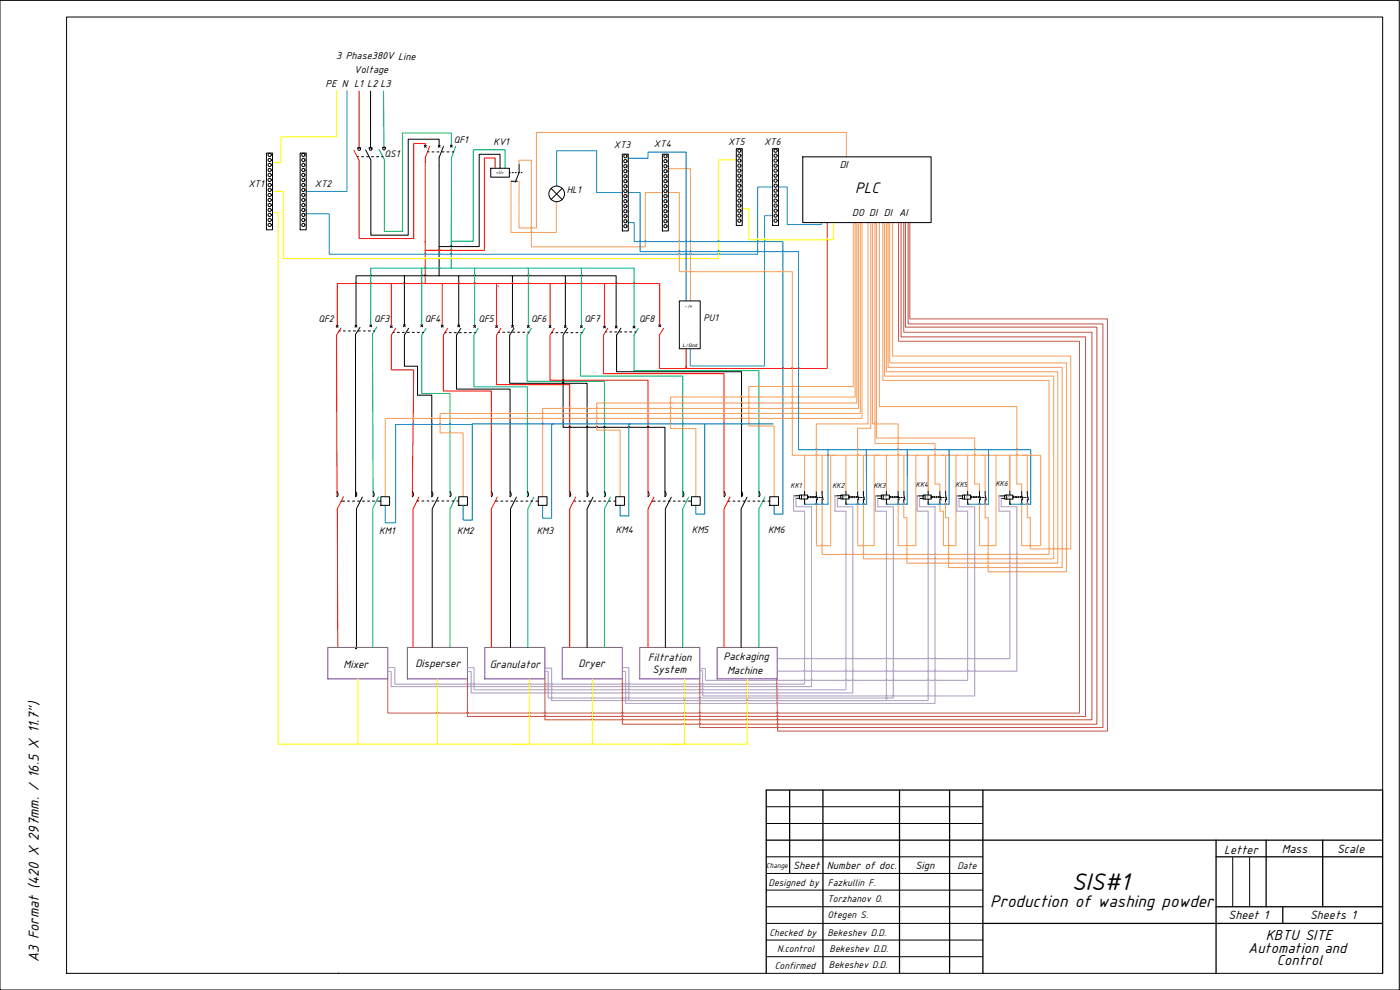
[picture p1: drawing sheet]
<svg xmlns="http://www.w3.org/2000/svg" width="420mm" height="297mm" viewBox="0 0 420 297" stroke-linecap="round" stroke-linejoin="round" font-family="sans-serif">
<!-- layer: 0 -->
<g fill="none" stroke="#000" stroke-width=".3">
<path d="M0 .1h419.9v296.9h-419.9zM20 5.1h395v286.9h-395zM107.3 44.4h1M110.7 44.4h1M114.7 44.2h1M147.3 50.5h5.6v2.7h-5.6zM152.9 51.8h.3M153.4 54.4h1.9M153.7 51.8h.4M154.6 51.8h.3M155.5 51.8h.4M155.8 49.3v2.5l-1.2 2.9"/>
<path d="M156.4 51.8h.3M165.4 56.5l3.3 3.3M168.7 56.5l-3.3 3.3M240.9 47.1h38.5v19.7h-38.5zM121.4 100.6v9.3h3.9v8.7M238.2 148.7h1.7M238.9 149.5h1M239.9 148.5h2.5v1.2h-2.5zM240.5 148.5v1.2M241.5 151.3h.1M241.5 147.4v1.1M241.5 149.7v1.6"/>
<path d="M242.3 149h.5M242.3 149.3h.5M243.1 149h.4M243.1 149.3h.4M243.8 149h.4M243.8 149.3h.4M244.5 149h.6M244.5 149.3h.4M245 147.4l.3 2.5M245 149.8v1M245.2 149.3h.4M245.8 149.3h.5"/>
<path d="M246.5 149.3h.4M246.7 147.4l.3 2.5M246.7 149.8v1M250.6 148.7h1.7M251.3 149.5h1M252.3 148.5h2.5v1.2h-2.5zM252.9 148.5v1.2M253.9 151.3h.1M253.9 147.4v1.1M253.9 149.7v1.6M254.7 149h.5M254.7 149.3h.5"/>
<path d="M255.5 149h.4M255.5 149.3h.4M256.2 149h.4M256.2 149.3h.4M256.9 149h.6M256.9 149.3h.4M257.4 147.4l.3 2.5M257.4 149.8v1M257.6 149.3h.4M258.2 149.3h.5M259 149.3h.3M259.1 147.4l.3 2.5"/>
<path d="M259.1 149.8v1M262.7 148.8h1.8M263.4 149.5h1.1M264.5 148.5h2.5v1.3h-2.5zM265 148.5v1.3M266 151.3h.1M266 147.4v1.1M266 149.8v1.5M266.8 149h.6M266.8 149.3h.6M267.6 149h.4M267.7 149.3h.4"/>
<path d="M268.3 149.3h.4M268.4 149h.3M269 149h.6M269 149.3h.4M269.5 147.4l.3 2.6M269.5 149.8v1M269.7 149.3h.4M270.4 149.3h.4M271.1 149.3h.3M271.2 149.8v1M271.3 147.4l.3 2.6M275.3 148.8h1.7"/>
<path d="M276 149.5h1M277 148.5h2.5v1.3h-2.5zM277.6 148.5v1.3M278.6 151.3h.1M278.6 147.4v1.1M278.6 149.8v1.5M279.4 149h.5M279.4 149.3h.5M280.2 149h.3M280.2 149.3h.4M280.9 149h.4M280.9 149.3h.4"/>
<path d="M281.6 149h.6M281.6 149.3h.3M282.1 147.4l.3 2.6M282.1 149.8v1M282.2 149.3h.5M282.9 149.3h.4M283.6 149.3h.3M283.8 149.8v1M283.8 147.4l.3 2.6M287.1 148.8h1.8M287.8 149.5h1.1M288.9 148.5h2.4v1.3h-2.4z"/>
<path d="M289.5 148.5v1.3M290.4 151.3h.1M290.4 147.4v1.1M290.4 149.8v1.5M291.3 149h.5M291.3 149.3h.5M292.1 149h.3M292.1 149.3h.4M292.7 149.3h.4M292.8 149h.4M293.5 149h.5M293.5 149.3h.3"/>
<path d="M294 147.4l.3 2.6M294 149.8v1M294.1 149.3h.4M294.8 149.3h.4M295.5 149.3h.3M295.7 147.4l.3 2.6M295.7 149.8v1M299.8 148.8h1.7M300.5 149.5h1M301.5 148.5h2.5v1.3h-2.5zM302.1 148.5v1.3M303.1 151.3h.1"/>
<path d="M303.1 147.4v1.1M303.1 149.8v1.5M303.9 149h.5M303.9 149.3h.5M304.7 149h.4M304.8 149.3h.3M305.4 149.3h.4M305.4 149h.4M306.1 149h.6M306.1 149.3h.4M306.6 147.4l.3 2.6M306.6 149.8v1"/>
<path d="M306.8 149.3h.4M307.5 149.3h.3M308.2 149.3h.3M308.3 147.4l.4 2.6M308.3 149.8v1M415 237.1v54.9M230 257.1h65M230 247.1h65M230 242h65M230 262.1h65M101.6 292h.1"/>
<circle cx="80.9" cy="46.5" r=".49"/>
<circle cx="80.9" cy="55.5" r=".49"/>
<circle cx="80.9" cy="51" r=".49"/>
<circle cx="80.9" cy="57" r=".49"/>
<circle cx="80.9" cy="58.5" r=".49"/>
<circle cx="80.9" cy="60" r=".49"/>
<circle cx="80.9" cy="49.5" r=".49"/>
<circle cx="80.9" cy="52.5" r=".49"/>
<circle cx="80.9" cy="54" r=".49"/>
<circle cx="80.9" cy="48" r=".49"/>
<circle cx="91" cy="54" r=".49"/>
<circle cx="91" cy="49.5" r=".49"/>
<circle cx="91" cy="57" r=".49"/>
<circle cx="91" cy="58.5" r=".49"/>
<circle cx="91" cy="52.5" r=".49"/>
<circle cx="91" cy="46.5" r=".49"/>
<circle cx="91" cy="48" r=".49"/>
<circle cx="91" cy="55.5" r=".49"/>
<circle cx="91" cy="60" r=".49"/>
<circle cx="91" cy="51" r=".49"/>
<circle cx="107.8" cy="44.7" r=".4"/>
<circle cx="111.2" cy="44.7" r=".4"/>
<circle cx="115.3" cy="44.6" r=".4"/>
<circle cx="167.1" cy="58.2" r="2.35"/>
<circle cx="187.7" cy="55.9" r=".49"/>
<circle cx="187.7" cy="46.9" r=".49"/>
<circle cx="187.7" cy="48.4" r=".49"/>
<circle cx="187.7" cy="54.4" r=".49"/>
<circle cx="187.7" cy="58.9" r=".49"/>
<circle cx="187.7" cy="51.4" r=".49"/>
<circle cx="187.7" cy="57.4" r=".49"/>
<circle cx="187.7" cy="52.9" r=".49"/>
<circle cx="187.7" cy="49.9" r=".49"/>
<circle cx="199.7" cy="46.9" r=".49"/>
<circle cx="199.7" cy="48.4" r=".49"/>
<circle cx="199.7" cy="55.9" r=".49"/>
<circle cx="199.7" cy="52.9" r=".49"/>
<circle cx="199.7" cy="57.4" r=".49"/>
<circle cx="199.7" cy="54.4" r=".49"/>
<circle cx="199.7" cy="51.4" r=".49"/>
<circle cx="199.7" cy="58.9" r=".49"/>
<circle cx="199.7" cy="49.9" r=".49"/>
<circle cx="221.9" cy="48.2" r=".49"/>
<circle cx="221.9" cy="51.2" r=".49"/>
<circle cx="221.9" cy="46.7" r=".49"/>
<circle cx="221.9" cy="57.2" r=".49"/>
<circle cx="221.9" cy="52.7" r=".49"/>
<circle cx="221.9" cy="54.2" r=".49"/>
<circle cx="221.9" cy="55.7" r=".49"/>
<circle cx="221.9" cy="45.2" r=".49"/>
<circle cx="221.9" cy="58.7" r=".49"/>
<circle cx="221.9" cy="49.7" r=".49"/>
<circle cx="232.8" cy="48.2" r=".49"/>
<circle cx="232.8" cy="51.2" r=".49"/>
<circle cx="232.8" cy="54.2" r=".49"/>
<circle cx="232.8" cy="55.7" r=".49"/>
<circle cx="232.8" cy="46.7" r=".49"/>
<circle cx="232.8" cy="58.7" r=".49"/>
<circle cx="232.8" cy="52.7" r=".49"/>
<circle cx="232.8" cy="57.2" r=".49"/>
<circle cx="232.8" cy="45.2" r=".49"/>
<circle cx="232.8" cy="49.7" r=".49"/>
<circle cx="80.9" cy="67.5" r=".49"/>
<circle cx="80.9" cy="64.5" r=".49"/>
<circle cx="80.9" cy="66" r=".49"/>
<circle cx="80.9" cy="63" r=".49"/>
<circle cx="80.9" cy="61.5" r=".49"/>
<circle cx="91" cy="63" r=".49"/>
<circle cx="91" cy="64.5" r=".49"/>
<circle cx="91" cy="66" r=".49"/>
<circle cx="91" cy="67.5" r=".49"/>
<circle cx="91" cy="61.5" r=".49"/>
<circle cx="187.7" cy="64.9" r=".49"/>
<circle cx="187.7" cy="67.9" r=".49"/>
<circle cx="187.7" cy="61.9" r=".49"/>
<circle cx="187.7" cy="66.4" r=".49"/>
<circle cx="187.7" cy="60.4" r=".49"/>
<circle cx="187.7" cy="63.4" r=".49"/>
<circle cx="199.7" cy="63.4" r=".49"/>
<circle cx="199.7" cy="67.9" r=".49"/>
<circle cx="199.7" cy="64.9" r=".49"/>
<circle cx="199.7" cy="61.9" r=".49"/>
<circle cx="199.7" cy="66.4" r=".49"/>
<circle cx="199.7" cy="60.4" r=".49"/>
<circle cx="221.9" cy="61.7" r=".49"/>
<circle cx="221.9" cy="64.7" r=".49"/>
<circle cx="221.9" cy="66.2" r=".49"/>
<circle cx="221.9" cy="63.2" r=".49"/>
<circle cx="221.9" cy="60.2" r=".49"/>
<circle cx="232.8" cy="64.7" r=".49"/>
<circle cx="232.8" cy="66.2" r=".49"/>
<circle cx="232.8" cy="60.2" r=".49"/>
<circle cx="232.8" cy="63.2" r=".49"/>
<circle cx="232.8" cy="61.7" r=".49"/>
</g>
<g fill="none" stroke="#000" stroke-width=".38">
<path d="M237 237.1v25M247 237.1v54.9M270 237.1v54.9M285 237.1v54.9M295 237.1v54.9M415 237.1h-185v54.9M230 252.1h185M365 252.1v39.9M365 257.1h50M380 252.1v20M397 252.1v20M295 277.1h120"/>
<path d="M365 272.1h50M385 272.1v5"/>
</g>
<path d="M370 257.3v14.8M375 257.3v14.8M230 277.1h65M230 272.1h65M230 267.1h65M230 287h65M230 282.1h65" fill="none" stroke="#000" stroke-width=".3"/>
<!-- layer: PDF_Solid Fills -->
<g fill="#fff" stroke="#fff" stroke-width=".3">
<path d="M98.4 194.3l18 9.4h-18zM98.4 194.3l18 9.4v-9.4z"/>
<path d="M122.3 194.3l18 9.4h-18zM122.3 194.3l18 9.4v-9.4z"/>
<path d="M145.5 194.3l18 9.4h-18zM145.5 194.3l18 9.4v-9.4z"/>
<path d="M168.7 194.3l18.1 9.4h-18.1zM168.7 194.3l18.1 9.4v-9.4z"/>
<path d="M192 194.3l18 9.4h-18zM192 194.3l18 9.4v-9.4z"/>
<path d="M215.2 194.3l18.1 9.4h-18.1zM215.2 194.3l18.1 9.4v-9.4z"/>
<path d="M114.3 149l2.6 2.6h-2.6zM114.3 149l2.6 2.6v-2.6z"/>
<path d="M137.7 149l2.6 2.6h-2.6zM137.7 149l2.6 2.6v-2.6z"/>
<path d="M161.5 149l2.7 2.6h-2.7zM161.5 149l2.7 2.6v-2.6z"/>
<path d="M184.8 149l2.6 2.6h-2.6zM184.8 149l2.6 2.6v-2.6z"/>
<path d="M207.5 149l2.6 2.6h-2.6zM207.5 149l2.6 2.6v-2.6z"/>
<path d="M231 149l2.6 2.6h-2.6zM231 149l2.6 2.6v-2.6z"/>
</g>
<!-- layer: PDF_Geometry -->
<g fill="none" stroke="#f00" stroke-width=".3">
<path d="M107.7 27.4l.1 17M127.6 43.8v-.8h-3.4v28.6h-16.4v-23.5l-1.6-3M128.9 43.9l-1.3 3.4v37.8h-.8l-.2-.3-.2 .3h-4.8M148.6 50.5v-3.1h-3.2v27.7h-9.7a.23 .23 0 0 0-.3-.2 .23 .23 0 0 0-.2 .2h-3.2M127.6 75.1h4M131.6 75.1l.2-.3 .2 .3M248.2 66.8v43.8h-8.3M102.3 98.5l-1.3 2.1 .1 48.4M107.1 85.1h3.9M107.1 85.1l-.2-.3-.3 .3h-5.4v12.8M111 85.1l.3-.3 .2 .3h9.6M117.3 85.1l.1 12.9"/>
<path d="M118.7 98.5l-1.3 2.1v10.4h6.8l-.5 38M121.2 85.1l.2-.3 .2 .3M127.6 85.1h5.2l-.1 12.8M134.4 98.5l-1.3 2.1v16.7h14.3v31.7M142.7 85.1h6.3M142.7 85.1l-.2-.3-.3 .3h-4.3l-.2-.3-.2 .3h-4.7M150.3 98.5l-1.3 2.1v14.8h19.8l.2-.2 .2 .2M158.3 85.1h-4.2l-.3-.3-.2 .3h-4.6v12.9M158.8 85.1l-.2-.3-.2 .3M165.1 85.1v12.9M166.4 98.5l-1.3 2.1v13.5h3.7l.2-.3 .2 .3M169.9 85.1l-.2-.3-.2 .3h-10.7"/>
<path d="M181.4 85.1v13M182.4 98.5l-1.3 2.1v11.5h36.2v36.9M190.5 85.1h7.5v12.6M190.5 85.1l-.2-.3-.2 .3h-4.9l-.3-.3-.2 .3h-10l-.2-.3-.2 .3h-4.4M199.2 98.5l-1.3 2.1M169.2 115.4h1.8v33.6M169.2 114.1h25.3v34.9M197.9 100.6v10h8v-.7M205.9 104.6v6h28.8M234.7 110.5l.3-.2 .2 .2M235.2 110.6h2.4M237.6 110.5l.2-.2 .2 .2"/>
<path d="M238 110.6h1.4M239.4 110.5l.3-.2 .2 .2M103.1 149l-1.9 3.7 .2 41.5M125.7 149.2l-1.7 3.5v41.6M149.2 149.2l-1.8 3.5v41.6M172.8 149.2l-1.8 3.5v41.6M196.3 149.2l-1.8 3.5v41.6M219.1 149.2l-1.8 3.5v41.6"/>
</g>
<g fill="none" stroke="#000" stroke-width=".3">
<path d="M111.2 27.3v17.1M80 45.9h1.8v23h-1.8zM90.1 45.9h1.8v23h-1.8zM107.2 47h.4M108.5 47h.6M110 47h.6M111.5 47h.6M113 47h.6M114.5 47h.4M127.3 43.6l.6 .6M127.9 43.6l-.6 .6M128.3 45.6h.5"/>
<path d="M129.7 45.6h.6M131.1 45.6h.6M131.5 43.6l.6 .6M131.8 43.8v-2h-9.3v28.8h-11.2v-22.6l-1.6-3M132.1 43.6l-.6 .6M132.7 45.6h.6M133.1 43.9l-1.3 3.4v35.4h-4M134.2 45.6h.5M135.2 43.5l.5 .6M135.7 45.6h.4M135.7 43.5l-.5 .6M150.1 50.5v-4.2h-6.3v27.7h-8.2l-.2-.3-.2 .3h-3.4"/>
<path d="M186.8 46.3h1.8v23h-1.8zM198.8 46.3h1.8v23h-1.8zM221 44.6h1.8v23h-1.8zM231.9 44.6h1.7v23h-1.7zM100.9 97.6l.6 .6M101.5 97.6l-.6 .6M101.8 99.3h.4M103 99.3h.6M104.6 99.3h.6M106 99.3h.6M106.6 97.6l.5 .6M107.1 97.6l-.5 .6"/>
<path d="M107.5 99.3h.7M108 98.2l-1.3 2.1v48.7a1.06 1.06 0 0 0 0-1.5M109.1 99.3h.5M110.5 99.3h.7M111 82.7h-4.2v15.2M111 97.5l.5 .5M111 82.7l.3-.2 .2 .2h14.9l.2-.2 .2 .2h.6l.2-.2 .2 .2M111.5 97.5l-.5 .5M112.1 99.3h.3M117.1 97.7l.6 .6M117.7 97.7l-.6 .6M118 99.7h.3"/>
<path d="M119.3 99.7h.5M120.7 99.7h.6M121.1 97.4l.5 .6M121.2 82.7l.2 15M121.6 97.4l-.5 .6M122.3 99.7h.6M122.6 98.5l-1.2 2.1M123.7 99.7h.6M125.2 99.7h.7M126.3 97.4l.6 .6M126.7 99.7h.4M126.9 97.4l-.6 .6"/>
<path d="M131.8 82.7h5.9v15.1M132.4 97.6l.6 .6M133 97.6l-.6 .6M133.6 99.8h.3M134.8 99.8h.6M136.4 99.8h.5M137.4 97.5l.6 .6M137.8 99.8h.6M138 97.5l-.6 .6M138.3 98.5l-1.3 2.1v16.1h16.1v32.3a1.06 1.06 0 0 0 0-1.5M139.3 99.8h.7M140.8 99.8h.6"/>
<path d="M142.2 97.6l.5 .6M142.3 99.8h.4M142.7 82.7h11.1v15.2M142.7 82.7l-.2-.2-.3 .2h-4.5M142.7 97.6l-.5 .6M148.8 97.7l.5 .6M149.3 97.7l-.5 .6M149.6 99.7h.4M150.9 99.7h.6M152.4 99.7h.6M153.5 97.6l.6 .6M153.7 82.7h4.6"/>
<path d="M153.9 99.7h.6M154.1 97.6l-.6 .6M154.3 98.5l-1.3 2.1v14.4h15.8a.23 .23 0 0 1 .2-.2 .23 .23 0 0 1 .2 .2M155.4 99.7h.6M156.9 99.7h.6M158.3 97.7l.5 .6M158.4 82.7l.2-.2 .2 .2M158.4 99.7h.3M158.8 82.7h10.9v15.3M158.8 97.7l-.5 .6M164.8 97.7l.6 .6M165.4 97.7l-.6 .6"/>
<path d="M165.6 99.8h.3M166.8 99.8h.6M168.3 99.8h.7M169.4 97.7l.5 .6M169.8 82.7h4.5l.2-.2 .2 .2h10.2v15.4M169.8 99.8h.6M169.9 97.7l-.5 .6M170.3 98.5l-1.3 2.1v27.6h1.7l.3-.2 .2 .2h4.8l.2-.2 .2 .2M171.3 99.8h.6M172.8 99.8h.6M174.2 97.7l.6 .6M174.3 99.8h.4"/>
<path d="M174.8 97.7l-.6 .6M181.1 97.9l.6 .5M181.7 99.6h.4M181.7 97.9l-.6 .5M183 99.6h.6M184.5 99.6h.6M184.7 97.9l.5 .5M185.2 97.9l-.5 .5M186 99.6h.6M186.4 98.5l-1.4 2.1v10.9h37.5v37.5a1.06 1.06 0 0 0 0-1.5M187.5 99.6h.6M189 99.6h.6"/>
<path d="M190 97.9l.6 .5M190.5 99.6h.4M190.6 97.9l-.6 .5M197.7 97.4l.6 .6M198.3 97.4l-.6 .6M203.9 90.3h6.2v14.3h-6.2zM125.3 118.6h4.3v30.4a1.06 1.06 0 0 0 0-1.5M169.2 115h7v34a1.06 1.06 0 0 0 0-1.5M188.9 128.2h5.4l.2-.2 .2 .2h4.9v20.8a1.06 1.06 0 0 0 0-1.6M189 128.2l-.3-.2-.2 .2h-6.8l-.3-.2-.2 .2h-1.9l-.2-.2-.2 .2h-2.5M101.1 147.5a1.06 1.06 0 0 1 0 1.5M102.4 150.4h1"/>
<path d="M104.3 150.4h.6M105.8 150.4h.6M107.3 150.4h.6M108.8 149.1l-1.8 3.5v42h-.4M108.8 150.4h.6M110.3 150.4h.6M111.8 150.4h.6M112 147.5a1.06 1.06 0 0 1 0 1.5M113.3 150.4h1M114.3 149h2.6v2.6h-2.6zM123.7 147.5a1.06 1.06 0 0 1 0 1.5M125.2 150.3h.5"/>
<path d="M126.6 150.3h.6M128.1 150.3h.6M129.6 150.3h.6M131.1 150.3h.6M131.5 149.2l-1.8 3.5v41.6M132.6 150.3h.6M134.1 150.3h.6M135 147.5a1.06 1.06 0 0 1 0 1.5M135.6 150.3h.6M137.1 150.3h.6M137.7 149h2.6v2.6h-2.6zM147.4 147.5a1.06 1.06 0 0 1 0 1.5"/>
<path d="M148.7 150.4h.7M150.3 150.4h.6M151.8 150.4h.6M153.3 150.4h.6M154.8 150.4h.6M155 149.2l-1.8 3.5v41.6M156.3 150.4h.6M157.8 150.4h.6M158.3 147.5a1.06 1.06 0 0 1 0 1.5M159.3 150.4h.6M160.8 150.4h.7M161.5 149h2.7v2.6h-2.7z"/>
<path d="M171 147.5a1.17 1.17 0 0 1 0 1.5M172.2 150.4h.6M173.7 150.4h.6M175.2 150.4h.6M176.7 150.4h.6M178 149.2l-1.8 3.5v41.6M178.2 150.4h.6M179.7 150.4h.6M181.2 150.4h.6M181.4 147.5a1.06 1.06 0 0 1 0 1.5M182.7 150.4h.6M184.2 150.4h.6"/>
<path d="M184.8 149h2.6v2.6h-2.6zM194.5 147.5a1.06 1.06 0 0 1 0 1.5M195.7 150.4h.9M197.5 150.4h.6M199.1 150.4h.5M200.5 150.4h.6M201.5 149.2l-1.8 3.5v41.6M202.1 150.4h.5M203.5 150.4h.6M204.9 147.5a1.06 1.06 0 0 1 0 1.5M205 150.4h.7M206.5 150.4h1"/>
<path d="M207.5 149h2.6v2.6h-2.6zM217.3 147.5a1.06 1.06 0 0 1 0 1.5M218.5 150.4h.6M220 150.4h.6M221.4 150.4h.7M223 150.4h.6M224.2 149.2l-1.8 3.5v41.6M224.5 150.4h.5M226 150.4h.6M227.5 150.4h.5M227.8 147.5a1.06 1.06 0 0 1 0 1.5M228.9 150.4h.7"/>
<path d="M230.5 150.4h.5M231 149h2.6v2.6h-2.6z"/>
</g>
<g fill="none" stroke="#00b050" stroke-width=".3">
<path d="M115.1 27.3l.1 16.9M135.5 43.8v-3.9h-14.7v29.5h-5.4v-21.5l-1.6-3M136.8 43.8l-1.3 3.5-.1 33.2h-3.4M151.6 50.4v-5.5h-9.6v27.5h-6.6M113.1 98.1l-1.3 2.1 .2 48.8M126.4 80.5l.2 17.2M127.8 80.4l-.2-.2-.2 .2-16.1 .1v17.3M127.9 98.5l-1.3 2.1v17.5h8.4v30.9M132 80.4l-.2-.2-.2 .2-3.8 .1M135.4 80.5h7.1v17.4M142.4 80.5h16.2v17.5M143.5 98.5l-1.3 2.1v15.5h16.1v32.9"/>
<path d="M158.4 80.5h16.1v17.5M159.5 98.5l-1.3 2.1v13.8h10.6l.2-.2 .2 .2M174.5 80.5h15.8v17.6M175.5 98.5l-1.3 2.1v12.2h30.7v36.2M191.6 98.5l-1.3 2.1v10.6h37.5v37.8M169.2 114.4h12.2v34.6M113.6 149.1l-1.7 3.3v41.9M136.8 149.2l-1.8 3.5v41.6M160.2 149.2l-1.8 3.5v41.6M183.2 149.2l-1.8 3.5v41.6M206.7 149.2l-1.8 3.5v41.6M229.5 149.2l-1.7 3.5v41.6"/>
</g>
<g fill="none" stroke="#00b0f0" stroke-width=".3">
<path d="M104.1 27.2v30.2h-12.2M231.9 56.1h-4.5v20.2h-11.6M233.6 56.1h2.7v11.3h10.2v-.6M91.9 64.2h6.9v12.1h28.6M127.4 76.2l.2-.2 .2 .2M127.8 76.3h3.8M131.6 76.2l.2-.2 .2 .2M132 76.3h3.2M135.2 76.2l.2-.2 .3 .2M135.6 76.3h68.1M204.1 76.3h1.6M204.1 76.2l-.2-.2-.2 .2"/>
<path d="M206.1 76.3h.9M206.2 76.2l-.3-.2-.2 .2M207.4 76.3h8M207.5 76.2l-.3-.2-.2 .2M215.9 76.2l-.3-.2-.2 .2M231.9 64.7h-2.5v45.1h-22.3v-5.2"/>
</g>
<g fill="none" stroke="#ff0" stroke-width=".3">
<path d="M101 27.2v13.8h-16.7v7.8h-2.5M81.8 57.4h3.2v20.2h42.4a.23 .23 0 0 1 .2-.3 .23 .23 0 0 1 .2 .3M221 48h-5.4v29.6h-8.1a.23 .23 0 0 0-.3-.3 .23 .23 0 0 0-.2 .3h-.9M81.8 63.8h1.7v159.5h23.9v-19.6M132 77.6a.23 .23 0 0 0-.2-.3 .23 .23 0 0 0-.2 .3h-3.8M204.1 77.6a.23 .23 0 0 0-.2-.3 .23 .23 0 0 0-.2 .3h-68a.23 .23 0 0 0-.3-.3 .23 .23 0 0 0-.2 .3h-3.2M206.2 77.6a.23 .23 0 0 0-.3-.3 .23 .23 0 0 0-.2 .3h-1.6M222.8 62.6h1.9v9.4h2.5a.23 .23 0 0 1 .2-.3 .23 .23 0 0 1 .2 .2M229.7 71.9a.23 .23 0 0 0-.2-.2 .23 .23 0 0 0-.3 .2l-1.6 .1M248.5 71.9a.23 .23 0 0 0-.2-.2 .23 .23 0 0 0-.3 .2l-18.3 .1M250.2 66.8v5.2h-1.7M131.3 203.7v19.6h-23.9"/>
<path d="M158.9 203.7v19.6h-27.6M177.8 203.7v19.6h-23.3M205.4 203.7v19.6h-27.6M224.2 203.7v19.6h-23.2"/>
</g>
<g fill="none" stroke="#f59d56" stroke-width=".3">
<path d="M153.4 54.4v15.4h5.9M155.8 49.3v-1.2h3.7v26l32.4-.1 .2-.2 .3 .2M155.8 54.4l-.1 14h3.6M198.8 57.8h-5.1v16.3h-1.4M200.6 57.8h3.3v23.7h1.8M200.6 50.6h5.1M205.7 50.6l.2-.2 .3 .2M206.1 50.6h1.1v39.7M254 47.1v-7.4h-93v28.7h-1.3M159.7 69.7a.23 .23 0 0 0-.2-.2 .23 .23 0 0 0-.2 .2M159.7 68.4a.23 .23 0 0 0-.2-.3 .23 .23 0 0 0-.2 .3M167 60.5v9.3h-7.3"/>
<path d="M256.1 66.8v49.2h-16.2M256.6 66.8v52.3h-16.7M257.1 66.8v54.1h-17.2M257.6 66.8v55.7h-17.7M258.2 66.8v57.3h-18.3M258.7 66.8v58.7h-18.8M260.5 66.8v60.4h-15.5v20.2M261.3 66.8v61.7h-3.9v18.9M261.8 66.8v60.4h.6M262.6 66.8v66.3h6.7M263 66.8v64.6h6.3M263.9 66.8v55.2h41.3v23.2h1.4v2.2"/>
<path d="M265 66.8v47.4h49.8v52.2h-9.4M265.5 66.8v46h50.7v54.9h-10.8M266 66.8v44.7h51.5v57.5h-12.1M266.5 66.8v43.4h52.3v60.1h-13.4M267 66.8v42.1h53v62.7h-14.6M267.8 66.8v40h53.6v57.9h-1.1M206.1 81.5h.9M206.2 81.5l-.3-.2-.2 .2M207.4 81.5h21.8M207.5 81.5l-.3-.2-.2 .2M229.2 81.5l.3-.2 .2 .2M229.7 81.5h5"/>
<path d="M235.2 81.5h2.6v55.1h7M235.2 81.5l-.2-.2-.3 .2M204.7 119.1l.2-.2 .2 .2M204.7 119.1h-3.4v9.5h3.4l.2-.3 .2 .3h3.7v20.4M205.1 119.1h12M217.1 119.1l.2-.2 .3 .2M217.5 119.1h4.8M222.3 119.1l.3-.2 .2 .2M222.8 119.1h1.7M224.5 119.1l.3-.2 .2 .2M225 119.1h2.5M227.5 119.1l.3-.2 .2 .2"/>
<path d="M228 119.1h6.7M228 116h6.7M228 116l-.2-.3-.3 .3h-2.8v11.8h2.8l.3-.2 .2 .2M234.7 119.1l.3-.2 .2 .2M234.7 116l.3-.3 .2 .3M235.2 119.1h2.4M237.6 119.1l.2-.2 .2 .2M238 119.1h1.4M239.4 119.1l.3-.2 .2 .2M239.9 116l-.2-.3-.3 .3h-1.4l-.2-.3-.2 .3h-2.4M124.2 125.5l-.2-.2-.2 .2h-8.2v23.5M134.8 124l.3-.2 .2 .2"/>
<path d="M134.8 124.1h-2.7v5.8h2.7l.3-.3 .2 .2 3.7 .1v19.1M135.3 124.1h11.9M147.2 124l.3-.2 .2 .2M147.7 124.1h5.2M152.9 124l.2-.2 .2 .2M153.3 124.1h4.8M153.3 125.5l-.2-.2-.2 .2h-5.2l-.2-.2-.3 .2h-11.9l-.2-.2-.3 .2h-2.5l-.2-.2-.3 .2h-2l-.2-.2-.2 .2h-5.2M158.1 124l.2-.2 .2 .2M158.5 124.1h4.1M162.6 124l.3-.2 .2 .2M163.1 124.1h5.7M163.1 125.5l-.2-.2-.3 .2h-4.1l-.2-.2-.2 .2h-4.8"/>
<path d="M168.8 124l.2-.2 .2 .2M169.2 124.1h1.5M169.2 125.5l-.2-.2-.2 .2h-5.7M169.2 122.5l-.2-.2-.2 .2h-5.9v26.5M170.8 124l.2-.2 .2 .2M171.2 124.1h4.8M176 124l.2-.2 .2 .2M176.4 124.1h2.5M176.4 125.5l-.2-.2-.2 .2h-4.8l-.2-.2-.2 .2h-1.6M176.4 122.5l-.2-.2-.2 .2h-4.8l-.2-.2-.2 .2h-1.6M178.9 124l.2-.2 .2 .2M179.3 124.1h1.9"/>
<path d="M181.2 124l.2-.2 .3 .2M181.6 124.1h12.6M194.3 124l.2-.2 .2 .2M194.7 124.1h6.3M201 124l.3-.2 .2 .2M201.5 124.1h3.2M201.5 125.5l-.2-.2-.3 .2h-6.3l-.2-.2-.2 .2h-12.7l-.2-.2-.2 .2h-1.9l-.2-.2-.2 .2h-2.5M201.5 122.5l-.2-.2-.3 .2h-6.3l-.2-.2-.2 .2h-12.7l-.2-.2-.2 .2h-1.9l-.2-.2-.2 .2h-2.5M201.5 120.9l-.2-.2-.3 .2h-6.3l-.2-.2-.2 .2h-12.7l-.2-.2-.2 .2h-2.1v8.2h2.1l.2-.3 .3 .2 4.4 .1v19.9M204.7 124l.2-.2 .2 .2M205.1 124.1h12M217.1 124l.2-.2 .3 .2"/>
<path d="M217.5 124.1h4.8M217.6 125.5l-.3-.2-.2 .2h-12l-.2-.2-.2 .2h-3.2M217.6 122.5l-.3-.2-.2 .2h-12l-.2-.2-.2 .2h-3.2M217.6 120.9l-.3-.2-.2 .2h-12l-.2-.2-.2 .2h-3.2M222.3 124l.3-.2 .2 .2M222.8 124.1h1.7M222.8 125.5l-.2-.2-.3 .2h-4.8M222.8 122.5l-.2-.2-.3 .2h-4.8M222.8 120.9l-.2-.2-.3 .2h-4.8M224.5 124l.3-.2 .2 .2M225 124.1h2.5M225 125.5l-.2-.2-.3 .2h-1.7"/>
<path d="M225 122.5l-.2-.2-.3 .2h-1.7M225 120.9l-.2-.2-.3 .2h-1.7M227.5 124l.3-.2 .2 .2M228 127.8h4.3v21.2M228 125.5h6.7M228 124.1h6.7M228 122.5h6.7M228 120.9h6.7M228 125.5l-.2-.2-.3 .2h-2.5M228 122.5l-.2-.2-.3 .2h-2.5M228 120.9l-.2-.2-.3 .2h-2.5M234.7 125.5l.3-.2 .2 .2"/>
<path d="M234.7 124l.3-.2 .2 .2M234.7 122.5l.3-.2 .2 .2M234.7 120.9l.3-.2 .2 .2M235.2 124.1h2.4M237.6 124l.2-.2 .2 .2M238 124.1h1.4M239.4 124l.3-.2 .2 .2M239.9 125.5l-.2-.2-.3 .2h-1.4l-.2-.2-.2 .2h-2.4M239.9 122.5l-.2-.2-.3 .2h-1.4l-.2-.2-.2 .2h-2.4M239.9 120.9l-.2-.2-.3 .2h-1.4l-.2-.2-.2 .2h-2.4M241.7 136.6h-.2v10.8M244.8 136.6l.2-.3 .2 .3"/>
<path d="M245.2 136.6h3.1M246.7 136.6v11.4M248.3 136.6l.2-.3 .3 .3M248.7 136.6h8.5M250.9 136.6h-1.6v27.1h-2.4M253.9 136.6v10.8M257.2 136.6l.2-.3 .2 .3M257.6 136.6h2.2M259.1 136.6v11.4M259.8 136.6l.2-.3 .3 .3M260.2 136.6h9.1M262.4 127.2l.4-.4 .4 .4h6.3v20.2"/>
<path d="M263.9 136.6h-1.6v27.1h-3M266.5 136.6h-.5v10.8M269.3 133l.3-.2 .2 .2M269.3 136.6l.3-.3 .2 .3M269.7 133.1h10.9v12.1h1.5v2.2M269.7 131.4h22.8v13.8h1.5v2.2M269.7 136.6h2.3M269.8 131.4l-.2-.2-.3 .2M271.3 136.6v10.8M272.1 136.6l.2-.3 .2 .3M272.5 136.6h7.9M275.7 136.6h-.8v27.1h-2.5l-.3-.2"/>
<path d="M278.6 136.6v10.8zM280.4 136.6l.2-.3 .3 .3M280.8 136.6h3v10.8M282.6 136.6h2M284.6 136.6l.2-.3 .3 .3M285 136.6h7.3M287.4 136.6h-.5v27.1h-2M290.4 136.6v10.8M292.3 136.6l.2-.3 .3 .3M292.7 136.6h3v10.8M294.5 136.6h2M296.5 136.6l.2-.3 .2 .3"/>
<path d="M296.9 136.6h8.1M299.2 136.6h-.3v27.1h-2.1M303.1 136.6v10.8zM305 136.6l.2-.3 .2 .3M305.4 136.6h2.9v11.4M306.7 136.6h2.4M309.1 136.6l.3-.3 .2 .3M309.6 136.6h2.7v27.1h-2.8l-.2-.2-.3 .2M245 150.8v13h1.5M246.7 150.8v15.6l7-.1 .2-.2 .2 .3 1.6-.1 .3-.2 .2 .2M257.4 150.8v12.9h1.5M259.1 150.4v13.4"/>
<path d="M269.5 150.8v12.9h2.4M271.2 150.8v4.5h1v13.7h6.1l.3-.3 .2 .3M282.1 150.8v2.6h1v10.3h1.3M283.8 150.8v4.5h.9v15h5.5M294 150.8v12.9h2.3l.3-.2 .2 .2M295.7 150.8v4.5h.8v16.3h6.4M306.6 150.8v12.9h2.4M308.3 150.8v4.5h.9v9.4h5.4l.3-.2 .2 .2M247 163.7l-.3-.2-.2 .2M256.2 166.4h2.7M258.9 166.3l.2-.2 .3 .2M258.9 163.7l.2-.2 .3 .2"/>
<path d="M259.1 163.7v4h6.7M259.3 166.4h6.5M265.8 166.3l.2-.2 .3 .2M265.8 167.6l.2-.2 .3 .2M266.2 167.7h1.7M267.9 167.6l.2-.2 .3 .2M268.3 166.4h3.6M268.3 167.7h3.6M268.4 166.3l-.3-.2-.2 .2-1.7 .1M271.9 166.3l.3-.2 .2 .2M271.9 167.6l.3-.2 .2 .2M272.2 163.5l-.2 .2"/>
<path d="M272.4 167.7h5.9M278.3 167.6l.3-.2 .2 .2M278.8 167.7h1.6M278.8 166.3l-.2-.2-.3 .2-5.9 .1M280.4 167.6l.2-.2 .3 .2M280.8 166.4h3.6M280.8 167.7h3.6M280.8 169h3.6M280.9 166.3l-.3-.2-.2 .2-1.6 .1M280.9 169l-.3-.3-.2 .3h-1.6M284.5 166.3l.2-.2 .2 .2M284.5 167.6l.2-.2 .2 .2"/>
<path d="M284.5 169l.2-.3 .2 .3M284.5 163.7l.2-.2 .2 .2M284.9 167.7h5.3M290.2 167.6l.2-.2 .3 .2M290.2 170.3l.2-.3 .3 .3M290.6 166.4h1.7M290.6 167.7h1.7M290.6 169h1.7M290.6 170.3h1.7M290.7 166.3l-.3-.2-.2 .2-5.3 .1M290.7 169l-.3-.3-.2 .3h-5.3M292.3 166.3l.2-.2 .2 .3 3.6-.1 .3-.2 .2 .2"/>
<path d="M292.3 167.6l.2-.2 .3 .2M292.3 169l.2-.3 .2 .3h3.6l.3-.3 .2 .3M292.3 170.3l.2-.3 .3 .3M292.7 167.7h3.6M292.7 170.3h3.6M296.3 167.6l.3-.2 .2 .2M296.3 170.3l.3-.3 .2 .3M296.8 167.7h6.1M296.8 170.3h6.1M302.9 167.6l.2-.2 .2 .2M302.9 170.3l.2-.3 .2 .3M302.9 171.5l.2-.2 .2 .2"/>
<path d="M303.3 167.7h1.7M303.3 170.3h1.7M303.3 171.6h1.7M305 167.6l.2-.2 .2 .2M305 170.3l.2-.3 .2 .3M305 171.5l.2-.2 .2 .2M305.4 166.3l-.2-.2-.2 .2-1.7 .1-.2-.3-.2 .2-6.1 .1M305.4 169l-.2-.3-.2 .3h-1.7l-.2-.3-.2 .3h-6.1M317.7 164.7h.8M317.7 164.7l-.2-.2-.3 .2h-.8l-.1-.2-.3 .2h-1M318.6 164.7l.2-.2 .2 .2M320.3 164.7l-.2-.2-.3 .2h-.8"/>
</g>
<g fill="none" stroke="#0070c0" stroke-width=".3">
<path d="M167 55.9v-10.7h12.1v12.6h7.7M188.6 47.5h5.9v-1.9h11.4v44.7M188.6 57.8h3.5v17.7h11.6l.2-.2 .2 .2M188.6 66.8h1.7v5.7h1.6l.2-.3 .3 .3M193.9 72.5l-.2-.3-.2 .3h-1.2M204.1 72.5l-.2-.3-.2 .3h-9.8M206.2 72.5l-.3-.3-.2 .3h-1.6M206.2 75.5l-.3-.2-.2 .2h-1.6M215.9 72.5l-.3-.3-.2 .3h-7.9l-.3-.3-.2 .3h-.9M215.9 75.5l-.3-.2-.2 .2h-7.9l-.3-.2-.2 .2h-.9M227.6 72.5l-.2-.3-.2 .3h-11.4M227.6 75.5l-.2-.2-.2 .2h-11.4"/>
<path d="M229.7 72.5h5.2v81.7h-2.6v-2.6M229.7 75.5h5M229.7 72.5l-.2-.3-.3 .3h-1.6M229.7 75.5l-.2-.2-.3 .2h-1.6M235.2 75.5h4.4v59.4h5.2M235.2 75.5l-.2-.2-.3 .2M123.7 127.4h-5v29.5h-3.1v-5.3M124.2 127.4h5.2M124.2 127.3l-.2-.2-.2 .2M129.8 127.4h2M129.8 127.3l-.2-.2-.2 .2M131.8 127.3l.3-.2 .2 .2"/>
<path d="M132.3 127.4h2.5M134.8 127.3l.3-.2 .2 .2M141.7 127.2v.2h-6.4M153.3 127.2l-.2-.3-.2 .3h-5.2l-.2-.3-.3 .3h-5.5v28.9l-2.7-.1v-4.4M163.1 127.2h3M163.1 127.2l-.2-.3-.6 .3h-3.8l-.2-.3-.2 .3h-4.8M169.2 127.2l-.2-.3-.2 .3h-3.2v28.3h-2.7v-3.9M176.4 127.2h2.5l.2-.3 .2 .3h1.9l.2-.3 .3 .3h7.5M176.4 127.2l-.2-.3-.2 .3h-4.8l-.2-.3-.2 .3h-1.6M201.5 127.2h3.2l.2-.3 .2 .3h6.4M201.5 127.2l-.2-.3-.3 .3h-6.3l-.2-.3-.3 .3h-5.5v27.6h-2.6v-3.2M217.6 127.2l-.3-.3-.2 .3h-5.6v27h-2.7v-2.6"/>
<path d="M222.8 127.2l-.2-.3-.3 .3h-4.8M225 127.2l-.2-.3-.3 .3h-1.7M228 127.2h4.1M228 127.2l-.2-.3-.3 .3h-2.5M244.8 134.9l.2-.2 .2 .2M245.2 134.9h12M248.5 134.9v16.4h-1.6M257.2 134.9l.2-.2 .2 .2M257.6 134.9h2.4l.1 16.4h-.8M260 134.9h9.3M269.3 134.9l.3-.2 .2 .2M269.7 134.9h2.6l-.1 16.4h-.8l-.1-.3-.3 .3h-1.3"/>
<path d="M272.3 134.9h8.1M280.4 134.9l.2-.2 .3 .2M280.8 134.9h4v16.4h-.8l-.2-.3-.3 .3h-1.2M284.6 134.9h7.7M292.3 134.9l.2-.2 .3 .2M292.7 134.9h4v16.4h-.8M296.7 134.9h8.3M305 134.9l.2-.2 .2 .2M305.4 134.9h3.9v16.4h-.8M245.2 151.3h1.3M245.2 151.3l-.2-.3-.2 .3h-3.3M246.5 151.3l.2-.3 .3 .3"/>
<path d="M257.6 151.3h1.3M257.6 151.3l-.2-.3-.2 .3h-3.3M258.9 151.3l.2-.3 .3 .3M269.8 151.3l-.2-.3-.3 .3h-3.3M282.3 151.3l-.2-.3-.2 .3h-3.3M295.9 151.3l-.2-.3-.3 .3h-1.2l-.2-.3-.2 .3h-3.4M308.6 151.3l-.3-.3-.2 .3h-1.3l-.2-.3-.2 .3h-3.3"/>
</g>
<path d="M149.4 85.8h.1M98.4 194.3h18v9.4h-18zM122.3 194.3h18v9.4h-18zM145.5 194.3h18v9.4h-18zM168.7 194.3h18.1v9.4h-18.1zM192 194.3h18v9.4h-18zM215.2 194.3h18.1v9.4h-18.1z" fill="none" stroke="#7030a0" stroke-width=".3"/>
<g fill="none" stroke="#ab9ac0" stroke-width=".3">
<path d="M238.8 148.7h-.6v4.7h3.3v51.9h-8.2M238.9 149.5v2.5h4.6v54h-10.1l-.2-.2-.3 .2h-8.4l-.2-.2-.3 .2h-12.9M251.2 148.7h-.6v4.7h3.3v53.6h-20.5l-.2-.3-.2 .2-8.5 .1-.2-.3-.3 .2-12.9 .1M251.3 149.5v2.5h4.6v55.9h-22.5l-.2-.2-.2 .2h-8.5l-.2-.2-.3 .2h-12.9M253.9 150.8v.5M263.4 148.8h-.7v4.6h3.3v56.8h-32.6h45.2v-56.8h-3.3v-4.6h.6M263.4 149.5v2.5h4.7v57.5h-1.9M266 150.8v.5M276 149.5v2.5h4.6v59.1h-47.2M278.6 150.8v.5M287.8 149.5v2.5h4.7v56.8h-11.7M287.8 148.8h-.7v4.6h3.3v50.7h-9.6"/>
<path d="M290.4 150.8v.5M300.5 149.5v2.5h4.7v49.4h-12.5l-.2-.3-.2 .2M300.5 148.8h-.7v4.6h3.3v44.2h-10.4l-.2-.2-.2 .2M303.1 150.8v.5M241.7 197.6l-.2-.2-.2 .2h-8M256.2 197.6h9.6M256.2 197.6l-.2-.2-.3 .2h-1.6l-.2-.2-.2 .2h-9.9l-.2-.2-.3 .2h-1.6M265.8 197.6l.2-.2 .3 .2M268.4 197.6l-.3-.2-.2 .2h-1.7M278.8 197.6l-.2-.2-.3 .2h-10M280.9 197.6l-.3-.2-.2 .2h-1.6M290.6 197.6h1.7"/>
<path d="M290.7 197.6l-.3-.2-.2 .2h-9.4M116.4 201.5h1v4.5h13.7l.2-.2 .2 .2h8.6l.2-.2 .2 .2h.7l.2-.2 .2 .2M116.4 200.3h2.1v5h12.6M131.1 205.2l.2-.2 .2 .2M131.5 205.3h8.6M140.1 205.2l.2-.2 .2 .2M140.4 201.5h1v6.4h17.3l.2-.2 .3 .2h4.1l.3-.2 .2 .2M140.4 200.3h1.9v6.7l16.4-.1 .2-.2 .3 .3 4.1-.1 .3-.2 .2 .2M140.5 205.3h.7M141.2 205.2l.2-.2 .2 .2M141.6 205.3h.5M142.1 205.2l.2-.2 .2 .2"/>
<path d="M142.5 205.3h16.2M142.5 206l-.2-.2-.7 .2M158.7 205.2l.2-.2 .3 .2M159.2 205.3h4.1M163.3 205.2l.3-.2 .2 .2M163.5 201.5h1v8h.9M163.5 200.5h2.1v9.7h11.9l.3-.2 .2 .2M163.7 205.3h.6M163.8 206l-.2-.2-.3 .2h-4.1l-.3-.2-.2 .2h-16.2M164.3 205.2l.2-.2 .3 .2M164.7 205.3h.7M164.8 206l-.3-.2-.8 .2"/>
<path d="M164.8 207.9l-.3-.2-.8 .2M164.8 206.9l-.3-.2-.8 .3M165.4 205.2l.2-.2 .2 .2M165.4 209.4l.2-.2 .2 .2M165.8 205.3h11.7M165.8 209.5h11.7M177.5 205.2l.3-.2 .2 .2M177.5 209.4l.3-.2 .2 .2M178 205.3h8.6M178 209.5h8.6M178 206l-.2-.2-.3 .2h-11.7l-.2-.2-.2 .2h-.7M178 207.9l-.2-.2-.3 .2h-11.7l-.2-.2-.2 .2h-.7"/>
<path d="M178 206.9l-.2-.2-.3 .2-11.7 .1-.2-.3-.2 .2-.7 .1M186.6 205.2l.2-.2 .2 .2M186.6 209.4l.2-.2 .2 .2M186.8 200.3h1.9v9.9h16.5h-17.2M186.8 201.5h.9v9.6l17.5-.1 .2-.2 .3 .2M187 205.3h.5M187 209.5h.5M187 206l-.2-.2-.2 .2h-8.6M187 207.9l-.2-.2-.2 .2h-8.6M187 206.9l-.2-.2-.2 .2-8.6 .1M187 210.2l-.2-.2-.2 .2h-8.6M187.5 205.2l.3-.2 .2 .2"/>
<path d="M187.5 209.4l.3-.2 .2 .2M188 205.3h.5M188 209.5h.5M188 206l-.2-.2-.8 .2M188 207.9l-.2-.2-.8 .2M188 206.9l-.2-.2-.8 .3M188 210.2l-.2-.2-.8 .2M188.5 205.2l.2-.2 .3 .2M188.5 209.4l.2-.2 .3 .2M188.9 205.3h16.3M188.9 209.5h16.3M189 206l-.3-.2-.7 .2"/>
<path d="M189 207.9l-.3-.2-.7 .2M189 206.9l-.3-.2-.7 .3M205.2 205.2l.2-.2 .3 .2M205.2 209.4l.2-.2 .3 .2M205.2 210.2l.2-.2 .3 .2M205.6 210.2h4.2h-4.2M205.6 205.3h4.2M205.6 209.5h4.2M205.7 206l-.3-.2-.2 .2h-16.3M205.7 207.9l-.3-.2-.2 .2h-16.3M205.7 206.9l-.3-.2-.2 .2-16.3 .1M209.8 205.2l.2-.2 .3 .2"/>
<path d="M209.8 209.4l.2-.2 .3 .2M210 201.2h.9v7.6h13.1l.3-.2 .2 .2h8.5l.2-.2 .2 .2h32.4M210 200.6h1.7v3.5h12.3M210.2 210.2h13.8h-13.8M210.2 205.3h.5M210.2 209.5h13.8M210.3 206l-.3-.2-.2 .2h-4.2M210.3 207.9l-.3-.2-.2 .2h-4.2M210.3 206.9l-.3-.2-.2 .2-4.2 .1M210.3 211l-.3-.2-.2 .2-4.2 .1M210.3 210.2l-.3-.2-.2 .2M210.7 205.2l.2-.2 .2 .2"/>
<path d="M211.1 205.3h12.9M211.1 206l-.2-.2-.7 .2M211.1 207.9l-.2-.2-.7 .2M211.1 206.9l-.2-.2-.7 .3M224 205.2l.3-.2 .2 .2M224 209.4l.3-.2 .2 .2M224 204.1l.3-.2 .2 .2M224 210.2l.3-.2 .2 .2M224.5 210.2h8.5h-8.5M224.5 205.3h8.4M224.5 209.5h8.5M224.5 204.1h8.4"/>
<path d="M232.9 205.2l.3-.2 .2 .2M232.9 204.1l.3-.2 .2 .2M233 209.4l.2-.2 .3 .2M233.3 204.1h8M233.4 209.5h32.4M233.5 211l-.3-.2-.2 .2-8.5 .1-.2-.3-.3 .2-13.8 .1M233.5 210.2l-.3-.2-.2 .2M241.3 204.1l.2-.2 .2 .2M241.7 204.1h1.6M241.7 201.3l-.2-.2-.2 .2-8 .1M243.3 204.1l.3-.2 .2 .2M243.8 204.1h9.9"/>
<path d="M253.7 204.1l.2-.2 .2 .2M254.1 204.1h1.6M255.7 204.1l.3-.2 .2 .2M256.2 204.1h9.6M256.2 201.4h9.6M256.2 201.3l-.2-.2-.3 .2-1.6 .1-.2-.3-.2 .2-9.9 .1-.2-.3-.3 .2-1.6 .1M265.8 209.4l.2-.2 .3 .2M265.8 208.8l.2-.2 .3 .2M265.8 204.1l.2-.2 .3 .2M265.8 201.3l.2-.2 .3 .2M266.2 204.1h1.7M267.9 204.1l.2-.2 .3 .2"/>
<path d="M268.3 204.1h10M268.4 208.8l-.3-.2-.2 .2h-1.7M268.4 201.3l-.3-.2-.2 .2-1.7 .1M278.3 204.1l.3-.2 .2 .2M278.8 204.1h1.6M278.8 208.8l-.2-.2-.3 .2h-10M278.8 201.3l-.2-.2-.3 .2-10 .1M280.4 204.1l.2-.2 .3 .2M280.9 208.8l-.3-.2-.2 .2h-1.6M280.9 201.3l-.3-.2-.2 .2-1.6 .1M290.6 201.4h1.7M290.7 201.3l-.3-.2-.2 .2-9.4 .1"/>
</g>
<g fill="none" stroke="#c05046" stroke-width=".3">
<path d="M269.7 66.8v35.6h54.3v111.5h-90.5l-.2-.2-.3 .2h-8.5l-.2-.2-.3 .2h-13.8M270.4 66.8v34.3h55.4v113.9h-92.3M271.2 66.8v32.9h56.5v116.3h-94.2M271.7 66.8v31.4h57.5v119.1h-95.6l-.2-.3-.3 .3h-8.6l-.2-.3-.3 .3h-13.8M272.5 66.8v30.4h58.5v121.1h-97.4M273 66.8v28.9h59.4v123.7h-99l-.3-15.7M116.4 203.7v10.2h14.7l.2-.2 .2 .2h8.6l.2-.2 .2 .2h18.2l.2-.2 .3 .2h4.1l.3-.2 .2 .2M140.3 203.7v11.3l18.4-.1 .2-.2 .3 .3 4.1-.1 .3-.2 .2 .2M163.5 203.7v12.3h14M177.5 215.9l.3-.2 .2 .2M178 216h8.6M178 213.9l-.2-.2-.3 .2h-13.8"/>
<path d="M178 214.9l-.2-.2-.3 .2-13.8 .1M186.6 215.9l.2-.2 .2 .2M186.8 203.7v13.6h18.4l.2-.3 .3 .3M187 216h18.2M187 213.9l-.2-.2-.2 .2h-8.6M187 214.9l-.2-.2-.2 .2-8.6 .1M205.2 215.9l.2-.2 .3 .2M205.6 216h4.2M205.7 213.9l-.3-.2-.2 .2h-18.2M205.7 214.9l-.3-.2-.2 .2-18.2 .1M209.8 215.9l.2-.2 .3 .2M210 203.7v14.6h14"/>
<path d="M210.2 216h13.8M210.3 213.9l-.3-.2-.2 .2h-4.2M210.3 214.9l-.3-.2-.2 .2-4.2 .1M210.3 217.3l-.3-.3-.2 .3h-4.2M224 215.9l.3-.2 .2 .2M224 218.3l.3-.3 .2 .3M224.5 216h8.6M224.5 218.3h8.6M233.1 215.9l.2-.2 .3 .2M233.1 218.3l.3-.3 .2 .3M233.6 214.9l-.3-.2-.2 .2-8.6 .1-.2-.3-.3 .2-13.8 .1"/>
</g>
<text font-size="7.8" x="321.6" y="267">SIS#1</text>
<text font-size="5.4" x="297.2" y="272.1">Production of washing powder</text>
<text font-size="4.9" x="256.6" y="58">PLC</text>
<g font-size="4.7">
<text x="374.6" y="285.9">Automation and</text>
<text x="379.9" y="282.2">KBTU SITE</text>
<text x="11.6" y="288.6" transform="rotate(-90 11.6 288.6)">А3 Format (420 X 297mm. / 16.5 X 11.7&quot;)</text>
<text x="383.2" y="289.7">Control</text>
</g>
<g font-size="3.9">
<text x="367.4" y="256.1">Letter</text>
<text x="384.7" y="256">Mass</text>
<text x="401.3" y="256">Scale</text>
<text x="368.7" y="275.6">Sheet 1</text>
<text x="393.1" y="275.6">Sheets 1</text>
</g>
<g font-size="3.5">
<text x="103.1" y="200.4">Mixer</text>
<text x="124.7" y="200">Disperser</text>
<text x="147" y="200.3">Granulator</text>
<text x="173.7" y="200">Dryer</text>
<text x="194.6" y="198.4">Filtration</text>
<text x="195.8" y="202">System</text>
<text x="217.1" y="198">Packaging</text>
<text x="218.2" y="202.3">Machine</text>
</g>
<g font-size="3.4">
<text x="238" y="260.6">Sheet</text>
<text x="248.2" y="260.6">Number of doc.</text>
<text x="274.7" y="260.6">Sign</text>
</g>
<g font-size="3.3">
<text x="100.9" y="17.6" transform="rotate(1 100.9 17.6)">3 Phase380V Line</text>
<text x="106.3" y="21.8">Voltage</text>
<text x="97.7" y="26.2">PE N L1 L2 L3</text>
<text x="252" y="50.5">DI</text>
<text x="255.8" y="64.8">DO DI DI AI</text>
</g>
<g font-size="3.1">
<text x="115.4" y="47.1">QS1</text>
<text x="136.2" y="42.9">QF1</text>
<text x="148.1" y="43.5">KV1</text>
<text x="184.2" y="44.4">XT3</text>
<text x="196.3" y="44.2">XT4</text>
<text x="218.5" y="43.6">XT5</text>
<text x="229.3" y="43.4">XT6</text>
<text x="74.5" y="56.2">XT1</text>
<text x="94.5" y="56.1">XT2</text>
<text x="170.1" y="57.9">HL1</text>
<text x="95.6" y="96.7">QF2</text>
<text x="112.3" y="96.7">QF3</text>
<text x="127.5" y="96.7">QF4</text>
<text x="143.6" y="96.7">QF5</text>
<text x="159.4" y="96.7">QF6</text>
<text x="175.4" y="96.7">QF7</text>
<text x="191.8" y="96.7">QF8</text>
<text x="211.1" y="96.4">PU1</text>
<text x="113.8" y="160.1">KM1</text>
<text x="137.2" y="160.1">KM2</text>
<text x="161.1" y="160.1">KM3</text>
<text x="184.9" y="160">KM4</text>
<text x="207.6" y="160">KM5</text>
<text x="230.5" y="159.9">KM6</text>
<text x="287.3" y="260.6">Date</text>
<text x="230.6" y="265.7">Designed by</text>
<text x="248.5" y="266">Fazkullin F.</text>
<text x="248.3" y="270.7">Torzhanov O.</text>
<text x="248.3" y="275.5">Otegen S.</text>
<text x="230.9" y="280.8">Checked by</text>
<text x="248.3" y="280.7">Bekeshev D.D.</text>
<text x="233.3" y="285.7">N.control</text>
<text x="249" y="285.7">Bekeshev D.D.</text>
<text x="232.5" y="290.7">Confirmed</text>
<text x="248.8" y="290.5">Bekeshev D.D.</text>
</g>
<g font-size="2.3">
<text x="237.3" y="146.3">KK1</text>
<text x="249.9" y="146.3">KK2</text>
<text x="262.2" y="146.3">KK3</text>
<text x="274.9" y="146.2">KK4</text>
<text x="286.8" y="146.1">KK5</text>
<text x="298.8" y="145.9">KK6</text>
<text x="230" y="260.3">Change</text>
</g>
<text font-size="1.6" x="148.8" y="52.4">&lt;U&lt;</text>
<g font-size="1.4">
<text x="205.7" y="92.4">- /+</text>
<text x="204.9" y="104">L /Gnd</text>
</g>
<g font-size=".9">
<text x="240.9" y="149.4">°C</text>
<text x="253.3" y="149.4">°C</text>
<text x="265.4" y="149.5">°C</text>
<text x="277.9" y="149.5">°C</text>
<text x="289.8" y="149.5">°C</text>
<text x="302.5" y="149.5">°C</text>
</g>
</svg>
